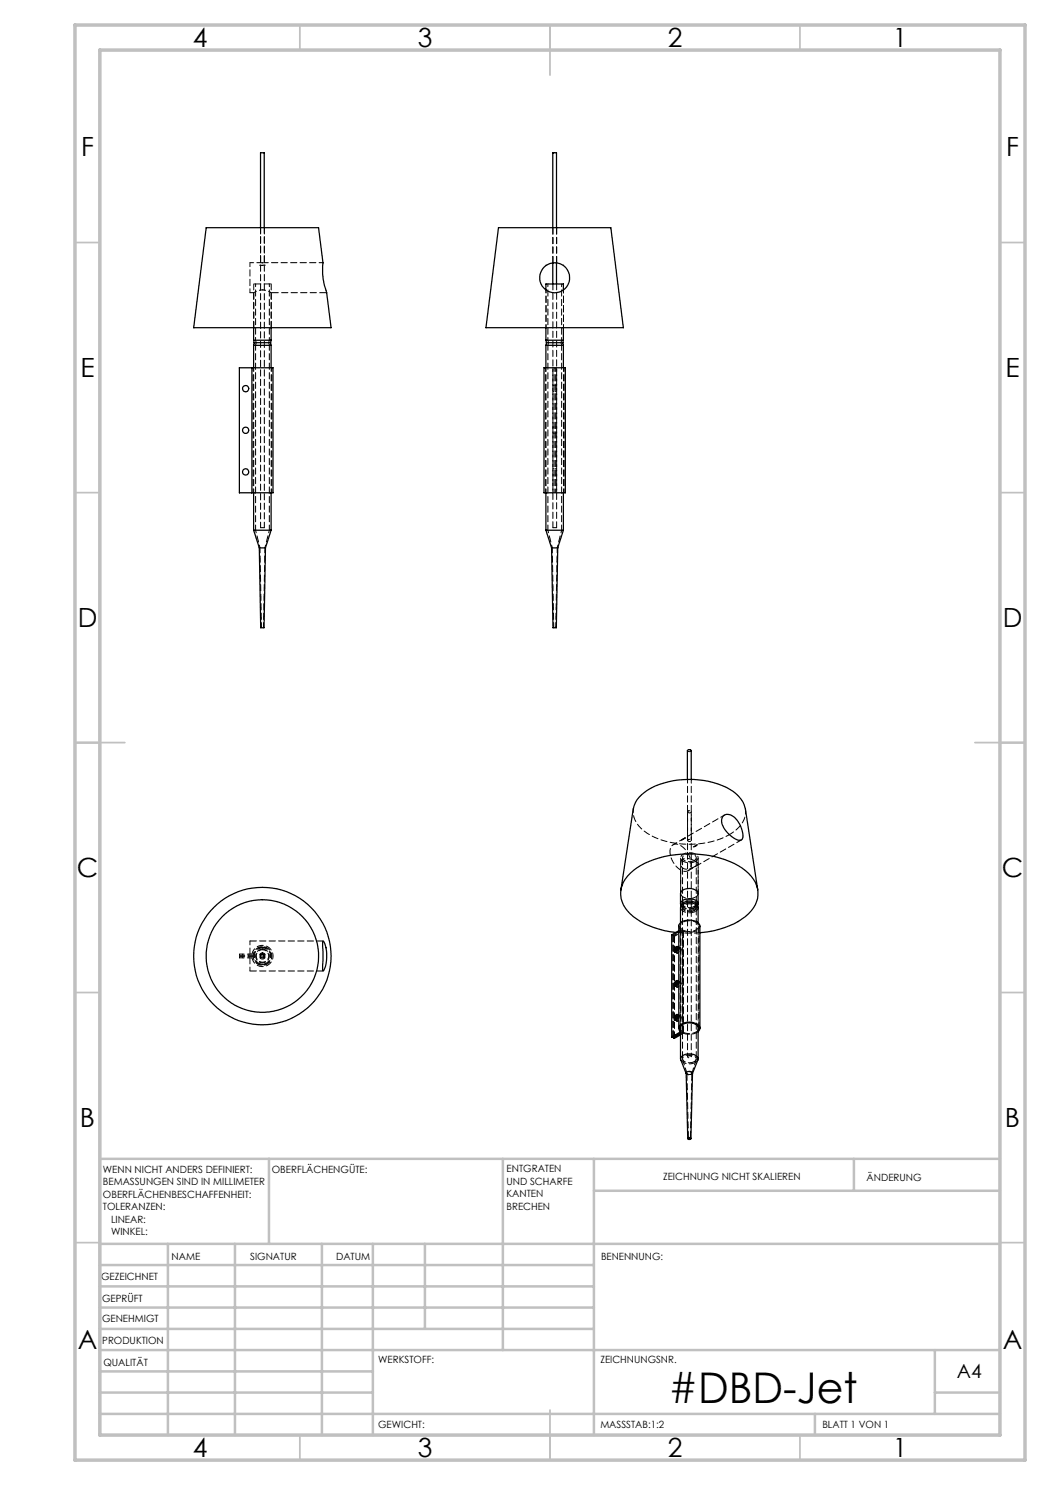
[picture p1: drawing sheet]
<svg xmlns="http://www.w3.org/2000/svg" width="210mm" height="297mm" viewBox="0 0 210 297" stroke-linecap="round" stroke-linejoin="round" font-family="sans-serif">
<g fill="none" stroke="#c0c0c0" stroke-width=".35">
<path d="M60 5v5M110 5v10M160 5v5M15 48.5h5M200 48.5h5M15 98.5h5M200 98.5h5M15 148.5h10M195 148.5h10M15 198.5h5M200 198.5h5M15 248.5h5"/>
<path d="M200 248.5h5M60 287v5M110 282v10M160 287v5"/>
</g>
<g fill="none" stroke="#c0c0c0" stroke-width=".5">
<path d="M53.8 231.8v17M100.6 231.8v38.2M118.8 231.8v55.2M118.8 238.2h81.2M170.8 231.8v6.4M200 231.8h-180v55.2M20 248.8h180M20 257.3h98.8M20 253h98.8M33.6 248.8v38.2M47 248.8v38.2M64.4 248.8v38.2"/>
<path d="M74.6 248.8v38.2M85 248.8v17M20 265.8h98.8M20 261.5h98.8M20 278.5h54.6M20 274.3h54.6M20 270h180M187 278.5h13M187 270v12.8M20 282.8h180M163 282.8v4.2"/>
</g>
<path d="M15 5h190v287h-190zM20 10h180v277h-180z" fill="none" stroke="#c0c0c0" stroke-width=".7"/>
<g fill="none" stroke="#000" stroke-width=".25">
<path d="M41.2 45.5h22.5l.9 7.1a13.6 13.6 0 0 0 .7 6l.9 6.9h-27.5zM52.1 45.5v-15h.7v15M99.7 45.5h22.5l2.5 20h-27.5zM109.2 58v-1.2h3.5v1.2M110.6 45.5v-15h.7v15M110.6 52.6v4.2M111.3 52.6v4.2M50.4 73.6h4.2v25h-4.2M50.4 73.6v25M50.4 73.6h-2.5v25h2.5M50.7 68h3.5M50.7 69.1h3.5"/>
<path d="M50.7 65.5v2.5M50.7 69.1v4.5M50.7 68l.1 .5M50.8 68.5h3.3M50.8 68.5l-.1 .6M54.1 68.5l.1 .6M54.2 65.5v2.5M54.2 69.1v4.5M54.2 68l-.1 .5M108.8 73.6h4.3v25h-4.3zM109.2 68h3.5M109.2 69.1h3.5"/>
<path d="M109.2 65.5v2.5M109.2 69.1v4.5M109.2 68l.1 .5M109.3 68.5h3.3M109.3 68.5l-.1 .6M112.6 68.5l.1 .6M112.7 65.5v2.5M112.7 69.1v4.5M112.7 68l-.1 .5M50.7 98.6v7.4M54.2 98.6v7.4M109.2 98.6v7.4"/>
<path d="M112.7 98.6v7.4M50.7 106h3.5M50.7 106l1.2 3.6M51.9 109.6h1.2M51.9 109.6l.2 16h.7l.3-16M54.2 106l-1.1 3.6M109.2 106h3.5M109.2 106l1.1 3.6M110.3 109.6h1.2M110.3 109.6l.3 16h.7l.2-16M112.7 106l-1.2 3.6M137.5 155.9v-5.8a.46 .46 0 0 1 .8 0v5.8"/>
<path d="M124.2 178l2.4-16.2a6.6 6.6 0 0 1 4.5-4.6 17.4 17.4 0 0 1 15.6 1.1l.6 .5a5.1 5.1 0 0 1 1.8 3l2.5 16.2M144.8 163.1a2.16 2.16 0 0 1 2.8 1.2l.8 1.8a1.75 1.75 0 0 1-.2 1.9 4 4 0 0 1-3.2-2 2.1 2.1 0 0 1-.2-2.9zM64.6 188.2a6.6 6.6 0 0 1 .1 5.9h-.2zM135.1 189.5l.3-.2a.61 .61 0 0 1 .2 .7 .61 .61 0 0 1-.7 .4l-.1-.3zM135.1 196.3l.4-.2a.72 .72 0 0 1-.6 1.1l-.1-.3zM135.2 186.5a15.5 15.5 0 0 1-9.7-4.3 5.2 5.2 0 0 1 .5-7.5 17.6 17.6 0 0 1 12.4-3.9 17.3 17.3 0 0 1 11.3 3.9 5.3 5.3 0 0 1 0 8.1 16.2 16.2 0 0 1-9.7 3.7M135.6 196.2a.84 .84 0 0 0-.6 1M135.6 189.4a.82 .82 0 0 0-.6 1M135.7 189.5l-.4 .4-.2 .5M135.7 196.3l-.4 .4-.2 .5M135.7 196.5l-.4 .6M135.7 189.7l-.4 .6"/>
<path d="M135.7 186.2l-1.4 .8v20.4M136.1 184.5v-2.9a2.06 2.06 0 0 1 2.9-.8l.5 .4 .1 .4v2.9M136.1 180.8v-2.1a2.06 2.06 0 0 1 2.9-.7l.5 .3 .1 .4v2.1M136.1 181.4a1.9 1.9 0 0 1 3-.8l.5 .8M136.2 181.1a1.09 1.09 0 0 1 1.3-1.3 1.53 1.53 0 0 1 2.1 1.1l-.1 .2M134.7 207.4v.2M135.1 203.1l.3-.2a.63 .63 0 0 1 .2 .7 .63 .63 0 0 1-.7 .4l-.1-.3zM135.6 203a.84 .84 0 0 0-.6 1M135.7 203.1l-.4 .4-.2 .5M135.7 203.3l-.4 .6M135.7 205.7v-20.5a1.72 1.72 0 0 1 2-1.2l.9 .1a1.35 1.35 0 0 1 1.4 1.1v20.5M136.1 206.1v-.2a.99 .99 0 0 1 .9-1.2 2.37 2.37 0 0 1 2.7 .7l-.1 .7"/>
<path d="M136.1 205.3v6.5M136.1 206.5l-1.6 1-.2-.1M136.1 206.4l-1.8 1M136.1 207l-1.2 .7-.2-.1M136.1 206.8l-1.4 .8M137.2 214.7l-1-2.7a.97 .97 0 0 1 .9-1.1 2.07 2.07 0 0 1 2.5 .7l-1.1 3.1M139.6 206.3a.95 .95 0 0 0 .3-1 .95 .95 0 0 0-.9-.7 2.83 2.83 0 0 0-3.2 .7 .93 .93 0 0 0 .3 1.1M139.6 205.3v6.5M137.5 227.7l-.3-13.1a.75 .75 0 0 1 1.3 0l-.3 13.1M137.6 227.6l.3-.1 .3 .1a.33 .33 0 0 1-.3 .3 .33 .33 0 0 1-.4-.3zM137.7 227.6h.3a.17 .17 0 0 1-.1 .2 .17 .17 0 0 1-.2-.2z"/>
<circle cx="110.9" cy="55.6" r="3"/>
<circle cx="49.1" cy="77.7" r=".62"/>
<circle cx="49.1" cy="94.4" r=".62"/>
<circle cx="49.1" cy="86.1" r=".62"/>
<circle cx="52.5" cy="191.2" r="11.3"/>
<circle cx="52.5" cy="191.2" r=".38"/>
<circle cx="52.5" cy="191.2" r="13.7"/>
</g>
<g fill="none" stroke="#000" stroke-width=".2" stroke-dasharray="1.3 .6" stroke-dashoffset=".5">
<path d="M50 52.5v6M52.1 52.5h-2.1M64.6 52.5h-11.7M50.6 73.5v25M50.7 73.5v25M109.1 73.5v25M109.2 73.5v25M110.6 73.5v25M110.8 73.5v25M111.1 73.5v25M111.3 73.5v25M54.2 98.5v-25"/>
<path d="M54.4 98.5v-25M112.7 98.5v-25M112.8 98.5v-25M137.5 155.9v55.5M138.3 150.1a.43 .43 0 0 1-.8 0M136.1 172.8v5.9M136.3 168l.8-.4M137.1 167.6l-.8 .4M138.7 169.4l.8-.5M139.1 179.4l.4-.4 .1-.3M139.5 168.9l-.8 .5M139.5 168.9l-.3 .3-.5 .2"/>
<path d="M139.6 178.7v-5.9M50 188.2v6M52.5 189.9a1.25 1.25 0 0 1 1.1 1.8 1.25 1.25 0 0 1-2.1 .3 1.25 1.25 0 0 1 .7-2l.3-.1M134.7 187.1l1.9-1.1M136.5 185.9l-2 1.1M139 181.8a.73 .73 0 0 0 .5-.8M139.1 182.3l.4-.4 .1-.3M138.3 211.4v-55.5"/>
</g>
<g fill="none" stroke="#000" stroke-width=".2" stroke-dasharray="1.3 .6">
<path d="M50.7 58.5v7M52.1 45.5v7M52.1 52.5l.4 .1M52.5 52.6l.4-.1M52.5 58h.1M52.5 52.6h-.1M52.9 52.5v-7M65.2 58.1v-.1M109.2 53v.1M109.3 53h-.1M110.6 45.5v7.1M111.3 52.6v-7.1"/>
<path d="M112.7 53h-.1M112.7 53.1v-.1M51.1 68l.1 .5M51.2 68.5l-.1 .5M53.7 68.5l.2-.5M53.9 69l-.2-.5M54.2 65.5v-7M109.6 68l.1 .5M109.7 68.5l-.1 .5M110.6 78.3h.2M110.8 77.1h-.2M111.1 78.3h.2"/>
<path d="M111.3 77.1h-.2M112.2 68.5l.1-.5M112.3 69l-.1-.5M110.6 86.7h.2M110.6 95h.2M110.8 85.4h-.2M110.8 93.7h-.2M111.1 86.7h.2M111.1 95h.2M111.3 85.4h-.2M111.3 93.7h-.2M52.8 105.5h.1"/>
<path d="M110.6 105.5h.2M110.8 105.5h.5M138.9 172.1a.65 .65 0 0 0 .3-.7 .65 .65 0 0 0-.6-.5 1.54 1.54 0 0 0-2.1 .6 1.59 1.59 0 0 0 2.4 .6M139.1 172.3a.84 .84 0 0 0 .5-1 .84 .84 0 0 0-.9-.6 2.19 2.19 0 0 0-2.5 .6 1.04 1.04 0 0 0 1 1.2l.8 .1 1.1-.3M139.1 173.2l.5-.3a1.06 1.06 0 0 0-1-.9 2.01 2.01 0 0 0-2.3 .1 1.13 1.13 0 0 0 0 1.3 1.13 1.13 0 0 0 1.3 .4l1.5-.6M47.9 190.8v.3M47.9 191.3v.3M48.5 190.8v.3M48.5 191.3v.3M49.8 191.1v-.3M49.8 191.6v-.3M50 194.2h14.6"/>
<path d="M52.5 190.7a.5 .5 0 0 1 .5 .7 .5 .5 0 0 1-.9 .1 .5 .5 0 0 1 .2-.8h.2M64.6 188.2h-14.6M134.5 187v20.5M134.5 187l-.1-.1M134.9 187.3v20.4M134.9 187.3l-.2-.1M134.9 197.2l.2 .1M134.9 190.4l.2 .1M135.3 197.4l.2 .1M135.3 190.6l.2 .1M135.7 196.2l-.1-.1M135.7 189.4l-.1-.1"/>
<path d="M135.8 186.1l.3-.2M135.9 196.5l-.3-.3M135.9 189.7l-.3-.3M136 185.2v20.4M136.1 196.4l-.2-.1M136.1 189.6l-.2-.1M136.1 185.9v20.4M136.2 181.1l.1 .2M136.5 185.9v20.5M136.5 180.9l.2 .4M136.6 186v20.5M136.7 181l-.2 .4"/>
<path d="M136.7 186.2v20.4M138.9 182.1a.65 .65 0 0 0 .3-.7 .65 .65 0 0 0-.6-.5 1.54 1.54 0 0 0-2.1 .7 1.59 1.59 0 0 0 2.4 .5M138.9 181.3a.65 .65 0 0 0 .3-.8 .65 .65 0 0 0-.6-.5 1.54 1.54 0 0 0-2.1 .7 1.59 1.59 0 0 0 2.4 .6M139.1 181.3l.1-.4M139.2 181.4l-.1-.4M139.5 181.3v-.2M134.9 204l.2 .1M135.3 204.2l.2 .1M135.7 203l-.1-.1M135.9 203.3l-.3-.3M136.1 203.2l-.2-.1M136.1 206.3h.1"/>
<path d="M136.1 206.8l.5-.3M136.1 206l.4 .4M136.2 212a2.29 2.29 0 0 0 2.9 .5M136.5 206.4l-.4 .1M136.6 206.5a2.65 2.65 0 0 0 3-.5M136.7 206.6l-.6 .4M137.3 214.7h.1M138.3 214.9l.2-.3M138.5 214.7h.1M138.9 212.3a.65 .65 0 0 0 .3-.7 .65 .65 0 0 0-.6-.5 1.54 1.54 0 0 0-2.1 .7 1.59 1.59 0 0 0 2.4 .5M139.6 206.3a3.2 3.2 0 0 1-2.9 .3M139.8 205.6v-20.4"/>
</g>
<path d="M52 109.5l.3 16M52.1 105.5h.7M110.5 109.5l.3 16M52.7 125.5l.3-16M111.2 125.5l.3-16M47.9 191.6h2.5M50.4 190.8h-2.5M52.5 189.6a1.62 1.62 0 0 1 1.5 2.3 1.62 1.62 0 0 1-2.8 .3 1.62 1.62 0 0 1 1-2.6h.3M138.8 181.7a.61 .61 0 0 0 .3-.8 .61 .61 0 0 0-.7-.4 1.22 1.22 0 0 0-1.7 .8 1.62 1.62 0 0 0 2.1 .4M138.2 214.8l.1-.1a.47 .47 0 0 0-.4-.4 .47 .47 0 0 0-.5 .4l.5 .2 .3-.1M139.1 212.5l.5-.5" fill="none" stroke="#000" stroke-width=".2" stroke-dasharray="1.3 .6" stroke-dashoffset=".3"/>
<path d="M54.2 58.5h11.2M54.2 56.8h-3.5M136.1 178.7a1.92 1.92 0 0 0 2.7 .9l.3-.2M136.1 181.6a1.92 1.92 0 0 0 2.7 .8l.3-.1M136.5 181.6v30.2M136.6 186a2.54 2.54 0 0 0 3.1-.5 1.04 1.04 0 0 0-1-1.3 2.29 2.29 0 0 0-2.7 .8 .8 .8 0 0 0 .5 .9M137.4 214.6l.3 13.1M139.3 211.8v-30.2M138.1 227.7l.3-13.1" fill="none" stroke="#000" stroke-width=".2" stroke-dasharray="1.3 .6" stroke-dashoffset="-.2"/>
<g fill="none" stroke="#000" stroke-width=".2" stroke-dasharray="1.3 .6" stroke-dashoffset=".6">
<path d="M51.9 53h1.2M53.1 53h-1.2M126.7 161.8a5 5 0 0 0 2.7 4.8 17.4 17.4 0 0 0 16.4 .4M137.5 162.4v5.7M138.3 168.1v-5.7M50.6 191.1a1.88 1.88 0 0 1 2.9-1.5 1.88 1.88 0 0 1 0 3.2 1.88 1.88 0 0 1-2.9-1.5M51.9 192.9h1.2M51.9 189.5h1.2M52.5 190.6a.62 .62 0 0 1 .6 .8 .62 .62 0 0 1-1.1 .2 .62 .62 0 0 1 .3-1h.2M52.5 191a.2 .2 0 0 1 .2 .3 .2 .2 0 0 1-.3 0 .2 .2 0 0 1 0-.3h.1M52.5 190.9a.33 .33 0 0 1 .3 .4 .33 .33 0 0 1-.5 .1 .33 .33 0 0 1 .1-.5h.1M53.1 189.5h-1.2"/>
<path d="M53.1 192.9h-1.2M135.7 189.5h.1a.58 .58 0 0 1 .1 .7 .58 .58 0 0 1-.7 .3v-.1M135.7 196.3h.1a.58 .58 0 0 1 .1 .7 .58 .58 0 0 1-.7 .3v-.1M136.7 186.2l-1.8 1.1M140 185.2a1.79 1.79 0 0 1-2.1 1.3l-1.2-.3M135.7 203.1h.1a.58 .58 0 0 1 .1 .7 .58 .58 0 0 1-.7 .3v-.1M137.3 214.6l.3 .4 .7-.1"/>
</g>
<g fill="none" stroke="#000" stroke-width=".2" stroke-dasharray="1.3 .6" stroke-dashoffset=".7">
<path d="M51.1 56.8v11.2M54.2 58.5a3 3 0 0 0-3.5 0M109.2 58v7.5M109.6 56.8v11.2M53.9 68v-11.2M112.3 68v-11.2M112.7 65.5v-7.5M51.1 106l.9 3.5M53 109.5l.9-3.5M109.6 106l.9 3.5M111.5 109.5l.8-3.5M138.2 172.8a4.3 4.3 0 0 0-2.9-4 1.31 1.31 0 0 0-1.3 1.7 4.1 4.1 0 0 0 3.1 3.8 1.29 1.29 0 0 0 1.1-1.5"/>
<path d="M135 197.2l.3 .1 .3-.2 .3-.6M135 190.4l.3 .1 .3-.2 .3-.6M135 204l.3 .1 .3-.2 .3-.6"/>
</g>
<path d="M52.1 45.5v60M51.1 69v37M109.6 69v37M52.9 105.5v-60M53.9 106v-37M112.3 106v-37M137.6 174.1l10.7-6.1M145.8 167a5.3 5.3 0 0 0 3.3-5.2M47.9 191.1h2.7M50.6 191.3h-2.7" fill="none" stroke="#000" stroke-width=".2" stroke-dasharray="1.3 .6" stroke-dashoffset=".2"/>
<path d="M50.7 56.8v8.7M110.6 56.8v48.7M54.2 65.5v-8.7M111.3 105.5v-48.7M50.4 191.6a2.13 2.13 0 0 0 3.3 1.4 2.13 2.13 0 0 0 0-3.6 2.13 2.13 0 0 0-3.3 1.4M51.9 192.9a1.75 1.75 0 0 1-1.1-2 1.75 1.75 0 0 1 1.7-1.5M52.5 189.8a1.38 1.38 0 0 1 1.2 2 1.38 1.38 0 0 1-2.3 .3 1.38 1.38 0 0 1 .8-2.2l.3-.1M52.5 189.4a1.75 1.75 0 0 1 1.7 1.5 1.75 1.75 0 0 1-1.1 2M134.7 187.1v20.3M135.2 186.5l2.1 .1 2.7-.1M136.5 211.9l.9 2.8M138.4 214.7l.8-2.8" fill="none" stroke="#000" stroke-width=".2" stroke-dasharray="1.3 .6" stroke-dashoffset=".1"/>
<path d="M50 58.5h.7M144.9 163l-10.3 5.9M136.1 185.9l-.3-.7M136.2 196.7l-.1-.3-.4 .1M136.2 189.9l-.1-.3-.4 .1M139.1 181.4l.5-.5M136.2 203.5l-.1-.3-.4 .1" fill="none" stroke="#000" stroke-width=".2" stroke-dasharray="1.3 .6" stroke-dashoffset=".4"/>
<path d="M135.4 197.1l.1 .4h.3l.3-.4 .1-.4M135.4 190.3l.1 .4h.3l.3-.4 .1-.4M136.1 184.5v20.7M135.4 203.9l.1 .4h.3l.3-.4 .1-.4M139.6 205.2v-20.7" fill="none" stroke="#000" stroke-width=".2" stroke-dasharray="1.3 .6" stroke-dashoffset=".8"/>
<path d="M137.6 167.9a.32 .32 0 0 1 .4 0 .32 .32 0 0 1 .2 .3 .31 .31 0 0 1-.4 .2 .31 .31 0 0 1-.2-.5M137.6 162.2l.6 .1a.35 .35 0 0 1-.3 .3 .35 .35 0 0 1-.4-.3l.1-.1M138 211.1l.2 .1a.31 .31 0 0 1-.3 .4 .31 .31 0 0 1-.3-.4l.4-.1" fill="none" stroke="#000" stroke-width=".2" stroke-dasharray="1.3 .6" stroke-dashoffset=".9"/>
<path d="M136.1 171.5v7.2M136.5 171.5v9.2M139.6 178.7v-7.2M136.2 180.9a2.25 2.25 0 0 0 2.9 .5M136.3 181v.1a1.61 1.61 0 0 0 2.1 .9l.6-.2M139.3 180.7v-9.2" fill="none" stroke="#000" stroke-width=".2" stroke-dasharray="1.3 .6" stroke-dashoffset="-.1"/>
<text font-size="8.5" x="133.7" y="280.6">#DBD-Jet</text>
<g font-size="5.3">
<text x="38.5" y="9.5">4</text>
<text x="83.5" y="9.5">3</text>
<text x="133.6" y="9.5">2</text>
<text x="178.6" y="9.5">1</text>
<text x="16.2" y="31.2">F</text>
<text x="201.2" y="31.2">F</text>
<text x="16.1" y="75.5">E</text>
<text x="201.1" y="75.5">E</text>
<text x="15.5" y="125.5">D</text>
<text x="200.5" y="125.5">D</text>
<text x="15.4" y="175.5">C</text>
<text x="200.4" y="175.5">C</text>
<text x="16" y="225.5">B</text>
<text x="201" y="225.5">B</text>
<text x="15.5" y="269.7">A</text>
<text x="200.5" y="269.7">A</text>
<text x="38.5" y="291.5">4</text>
<text x="83.5" y="291.5">3</text>
<text x="133.6" y="291.5">2</text>
<text x="178.6" y="291.5">1</text>
</g>
<text font-size="3.9" x="191.4" y="275.6">A4</text>
<g font-size="2">
<text x="20.6" y="234.6">WENN NICHT ANDERS DEFINIERT:</text>
<text x="20.6" y="237.1">BEMASSUNGEN SIND IN MILLIMETER</text>
<text x="20.6" y="239.6">OBERFLÄCHENBESCHAFFENHEIT:</text>
<text x="54.4" y="234.6">OBERFLÄCHENGÜTE:</text>
<text x="101.3" y="234.5">ENTGRATEN</text>
<text x="101.3" y="237">UND SCHARFE</text>
<text x="101.3" y="239.5">KANTEN</text>
<text x="132.6" y="236">ZEICHNUNG NICHT SKALIEREN</text>
<text x="173.3" y="236.2">ÄNDERUNG</text>
<text x="20.6" y="242.1">TOLERANZEN:</text>
<text x="22.2" y="244.6">LINEAR:</text>
<text x="101.3" y="242">BRECHEN</text>
<text x="22.2" y="247.1">WINKEL:</text>
<text x="34.3" y="252">NAME</text>
<text x="50" y="251.9">SIGNATUR</text>
<text x="67.2" y="251.9">DATUM</text>
<text x="120.2" y="251.9">BENENNUNG:</text>
<text x="20.2" y="256.1">GEZEICHNET</text>
<text x="20.4" y="260.3">GEPRÜFT</text>
<text x="20.4" y="264.4">GENEHMIGT</text>
<text x="20.5" y="268.8">PRODUKTION</text>
<text x="20.7" y="273.1">QUALITÄT</text>
<text x="75.6" y="272.5">WERKSTOFF:</text>
<text x="120.1" y="272.5">ZEICHNUNGSNR.</text>
<text x="75.6" y="285.5">GEWICHT:</text>
<text x="120.1" y="285.6">MASSSTAB:1:2</text>
<text x="164.5" y="285.6">BLATT 1 VON 1</text>
</g>
</svg>
